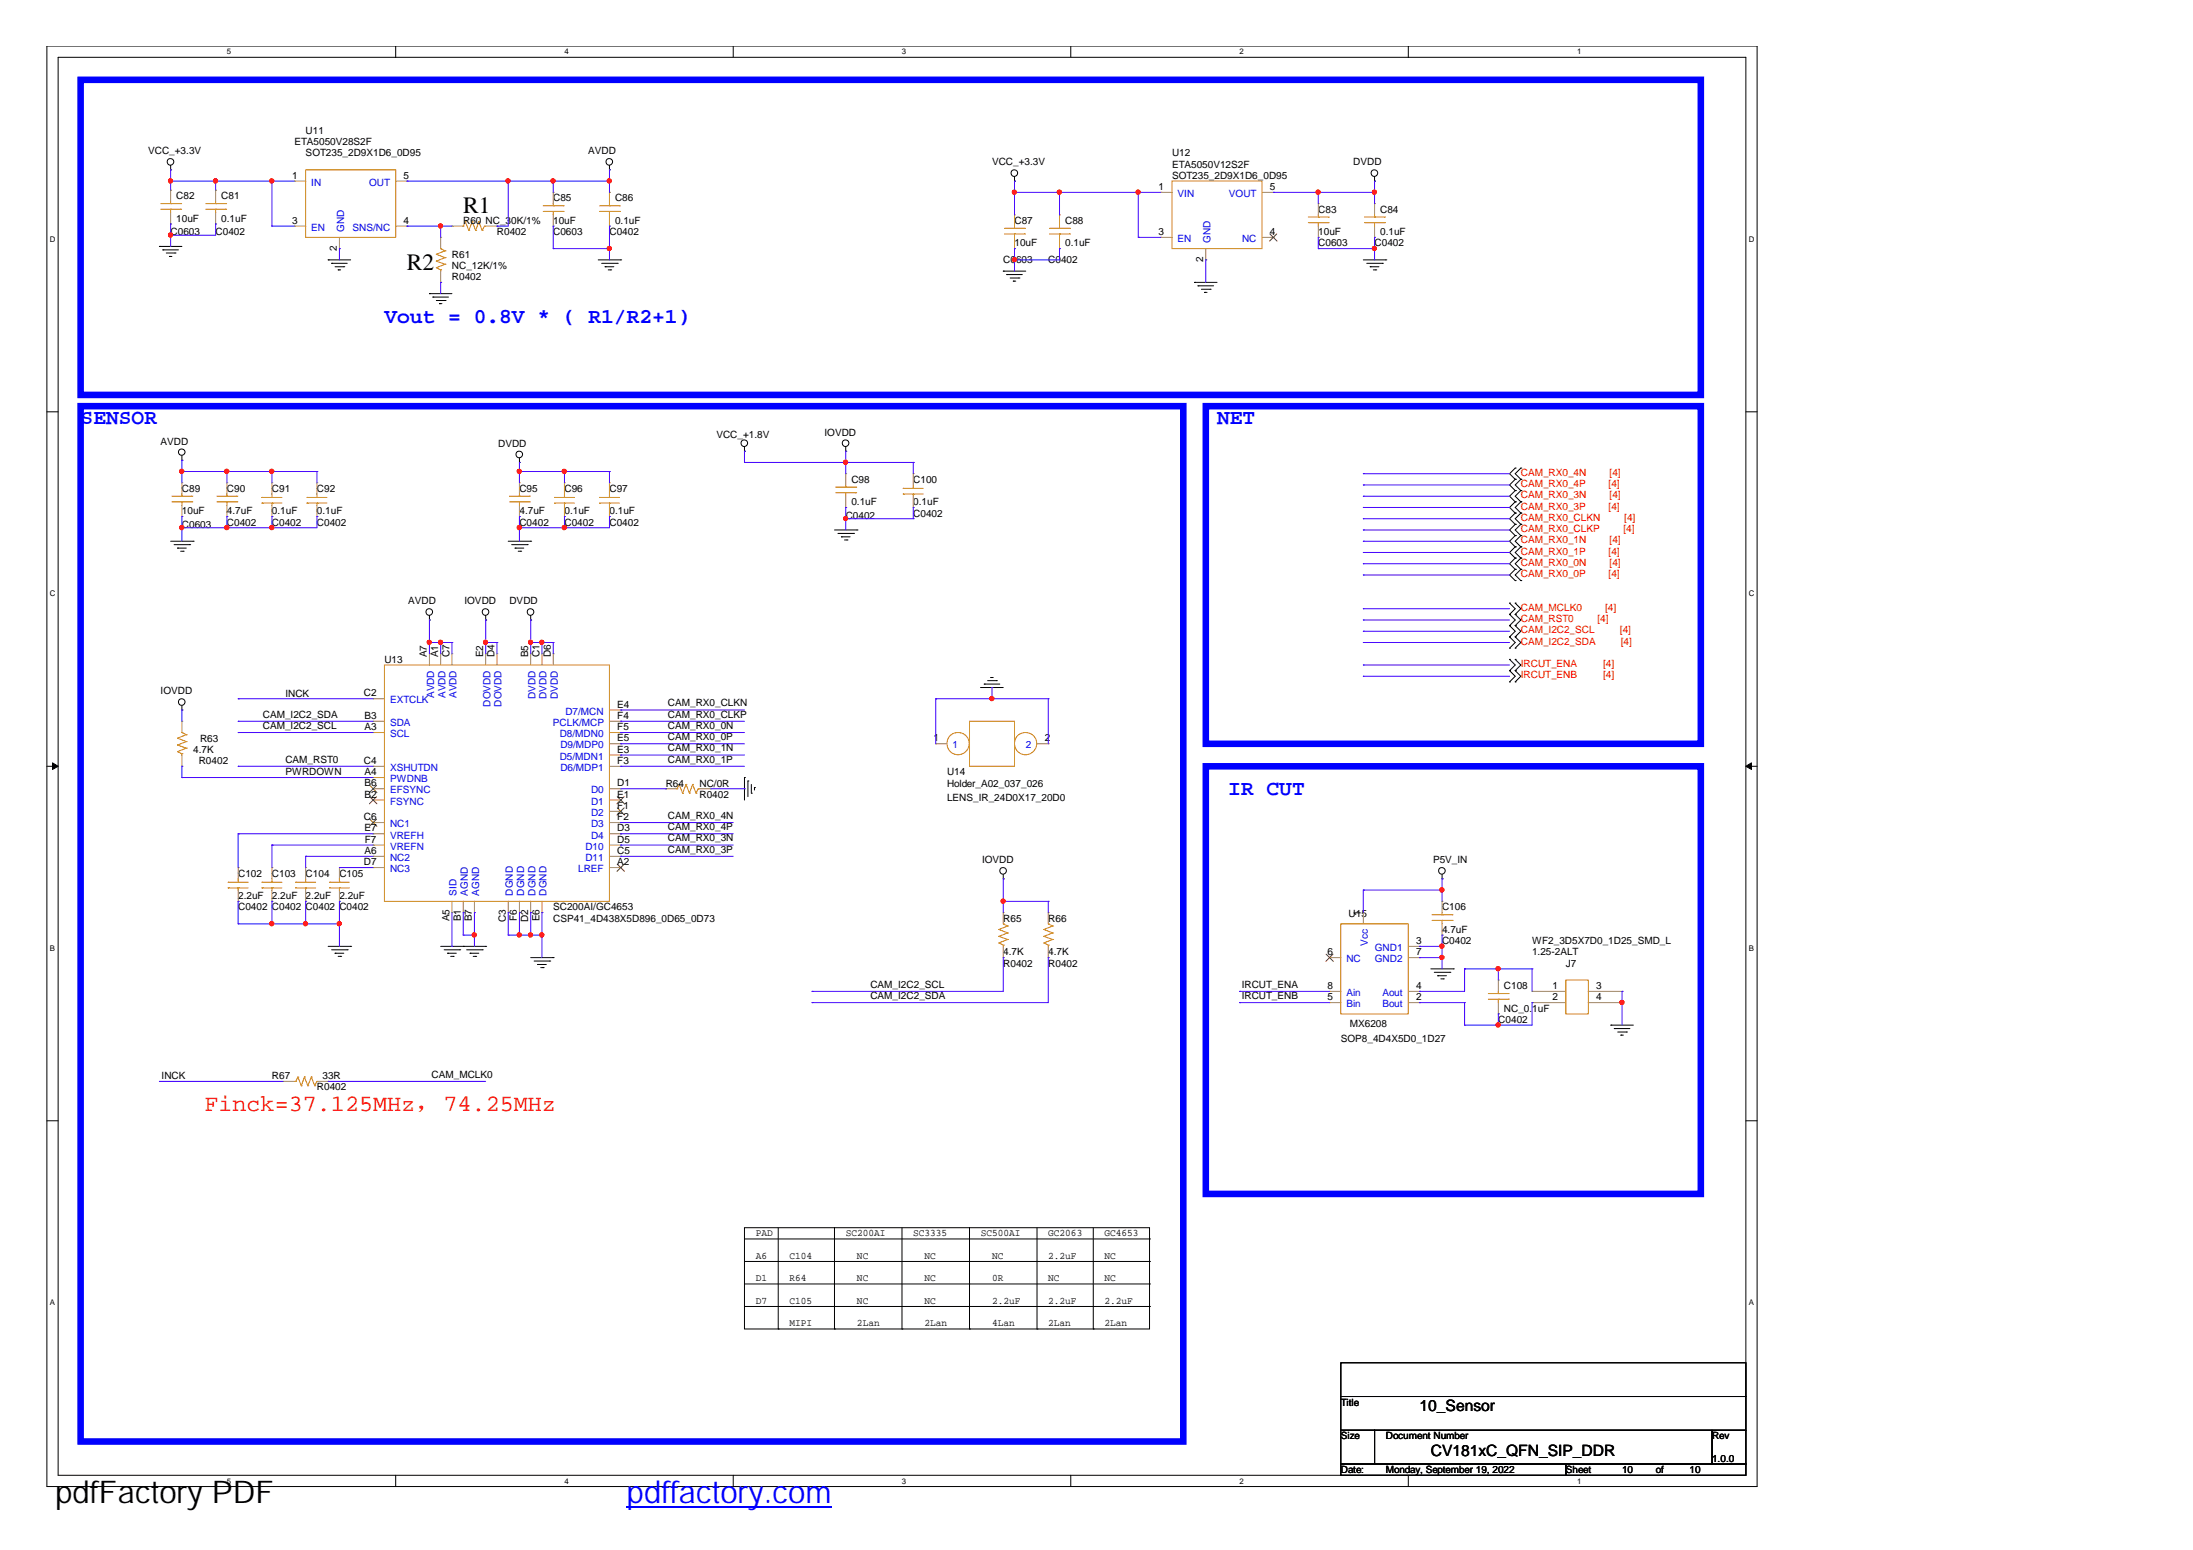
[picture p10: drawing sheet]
<svg xmlns="http://www.w3.org/2000/svg" width="297mm" height="210mm" viewBox="0 0 297 210" stroke-linecap="round" stroke-linejoin="round" font-family="sans-serif">
<path d="M6.3 6.2h231.7v195.1h-231.7zM7.9 7.8h228.6v192h-228.6z" fill="none" stroke="#000" stroke-width=".14"/>
<g fill="#fff">
<path d="M30.7 6.4h.6v1.2h-.6z"/>
<path d="M30.7 200h.6v1.1h-.6z"/>
</g>
<path d="M53.6 6.2v1.6M53.6 199.8v1.5" fill="none" stroke="#000" stroke-width=".14"/>
<g fill="#fff">
<path d="M76.5 6.4h.5v1.2h-.5z"/>
<path d="M76.5 200h.5v1.1h-.5z"/>
</g>
<path d="M99.3 6.2v1.6M99.3 199.8v1.5" fill="none" stroke="#000" stroke-width=".14"/>
<g fill="#fff">
<path d="M122.2 6.4h.6v1.2h-.6z"/>
<path d="M122.2 200h.6v1.1h-.6z"/>
</g>
<path d="M145 6.2v1.6M145 199.8v1.5" fill="none" stroke="#000" stroke-width=".14"/>
<g fill="#fff">
<path d="M167.9 6.4h.6v1.2h-.6z"/>
<path d="M167.9 200h.6v1.1h-.6z"/>
</g>
<path d="M190.8 6.2v1.6M190.8 199.8v1.5" fill="none" stroke="#000" stroke-width=".14"/>
<g fill="#fff">
<path d="M213.6 6.4h.6v1.2h-.6z"/>
<path d="M213.6 200h.6v1.1h-.6z"/>
<path d="M6.7 31.8h.8v1.1h-.8z"/>
<path d="M236.9 31.8h.7v1.1h-.7z"/>
<path d="M6.7 79.8h.8v1.2h-.8z"/>
<path d="M236.9 79.8h.7v1.2h-.7z"/>
</g>
<path d="M6.3 55.8h1.6M236.5 55.8h1.5" fill="none" stroke="#000" stroke-width=".14"/>
<g fill="#fff">
<path d="M6.7 127.8h.8v1.2h-.8z"/>
<path d="M236.9 127.8h.7v1.2h-.7z"/>
</g>
<path d="M6.3 103.8h1.6M236.5 103.8h1.5" fill="none" stroke="#000" stroke-width=".14"/>
<path d="M7.1 103.3l.8 .5-.8 .4zM236.5 103.8l.7-.5v.9z" fill="#000" stroke="#000" stroke-width=".14"/>
<g fill="#fff">
<path d="M6.7 175.8h.8v1.2h-.8z"/>
<path d="M236.9 175.8h.7v1.2h-.7z"/>
</g>
<g fill="none" stroke="#000" stroke-width=".14">
<path d="M21.6 33.4h.1M21.6 33.4h3M22.1 33.8h.1M22.1 33.8h2.1M22.5 34.3h1.2M22.9 34.7h.1M22.9 34.7h.4M23.1 23h.1M23.1 22.4v.6M23.7 34.3h.1M44.4 35.2h.1M44.4 35.2h3.1"/>
<path d="M44.9 35.7h.1M44.9 35.7h2.1M45.4 36.1h1.2M45.8 36.5h.1M45.8 36.5h.3M46.6 36.1h.1M58.2 39.8h.1M58.2 39.8h3M81 35.2h3.1M81.5 35.7h2.1M82 36.1h.1M82 36.1h1.1"/>
<path d="M82.4 36.5h.3M82.5 23h.1M82.5 22.4v.6M82.7 36.5h.1M83.6 35.7h.1M84.1 35.2h.1M135.9 36.7h.1M135.9 36.7h3M136.4 37.2h.1M136.4 37.2h2.1M136.8 37.6h1.2M137.2 38.1h.1"/>
<path d="M137.2 38.1h.4M137.4 24.5h.1M137.4 23.9v.6M138 37.6h.1M161.8 38.2h.1M161.8 38.2h3M162.3 38.7h.1M162.3 38.7h2.1M162.7 39.2h1.2M163.2 39.6h.1M163.2 39.6h.3M163.9 39.2h.1"/>
<path d="M184.7 35.2h3M185.1 35.7h2.1M185.6 36.1h.1M185.6 36.1h1.2M186 36.5h.4M186.2 24.5h.1M186.2 23.9v.6M186.4 36.5h.1M187.2 35.7h.1M187.7 35.2h.1M58.6 40.2h.1M58.6 40.2h2.1"/>
<path d="M59.1 40.7h1.2M59.5 41.1h.1M59.5 41.1h.4M60.3 40.7h.1M23.1 73.3h3.1M23.6 73.8h2.1M24 74.2h.1M24 74.2h1.2M24.5 74.6h.3M24.6 62.3h.1M24.6 61.7v.6M24.8 74.6h.1"/>
<path d="M25.7 73.8h.1M26.2 73.3h.1M68.8 73.3h3.1M69.3 73.8h2.1M69.8 74.2h.1M69.8 74.2h1.2M70.2 74.6h.3M70.4 62.6h.1M70.4 62v.6M70.5 74.6h.1M71.4 73.8h.1M71.9 73.3h.1"/>
<path d="M100.8 61.1h.1M100.8 60.5v.6M113 71.8h3.1M113.5 72.2h2.1M114 72.7h.1M114 72.7h1.1M114.4 73.1h.3M114.6 61.1h.1M114.6 60.5v.6M114.7 73.1h.1M115.6 72.2h.1M116.1 71.8h.1"/>
<path d="M205.2 64.9h.1M205.2 63.4h.1M205.2 66.4h.1M205.2 68h.1M205.2 69.5h.1M205.2 71h.1M205.2 72.5h.1M205.2 74.1h.1M205.2 75.6h.1M205.2 77.1h.1M205.2 78.6h.1M205.2 63.4l-.7 .7 .7 .8"/>
<path d="M205.2 64.9l-.7 .8 .7 .7M205.2 66.4l-.7 .8 .7 .8M205.2 68l-.7 .7 .7 .8M205.2 69.5l-.7 .7 .7 .8M205.2 71l-.7 .8 .7 .7M205.2 72.5l-.7 .8 .7 .8M205.2 74.1l-.7 .7 .7 .8M205.2 75.6l-.7 .7 .7 .8M205.2 77.1l-.7 .8 .7 .7M206 63.4h.1M206 64.9h.1M206 66.4h.1"/>
<path d="M206 68h.1M206 69.5h.1M206 71h.1M206 72.5h.1M206 74.1h.1M206 75.6h.1M206 77.1h.1M206 78.6h.1M206 63.4l-.8 .7 .8 .8M206 64.9l-.8 .8 .8 .7M206 66.4l-.8 .8 .8 .8M206 68l-.8 .7 .8 .8"/>
<path d="M206 69.5l-.8 .7 .8 .8M206 71l-.8 .8 .8 .7M206 72.5l-.8 .8 .8 .8M206 74.1l-.8 .7 .8 .8M206 75.6l-.8 .7 .8 .8M206 77.1l-.8 .8 .8 .7M24.6 96.2h.1M24.6 95.6v.6M58.2 84h.1M58.2 83.4v.6M65.8 84h.1M65.8 83.4v.6"/>
<path d="M71.9 84h.1M71.9 83.4v.6M132.8 93.1h.1M132.8 93.1h3.1M133.3 92.6h.1M133.3 92.6h2.1M133.8 92.2h1.2M134.2 91.8h.1M134.2 91.8h.3M135 92.2h.1M204.5 83.2h.1M204.5 81.7h.1"/>
<path d="M204.5 84.7h.1M204.5 86.2h.1M204.5 87.8h.1M204.5 90.8h.1M204.5 89.3h.1M204.5 92.3h.1M204.5 81.7l.7 .7-.7 .8M204.5 83.2l.7 .8-.7 .7M204.5 84.7l.7 .8-.7 .7M204.5 86.2l.7 .8-.7 .8M204.5 89.3l.7 .8-.7 .7M204.5 90.8l.7 .8-.7 .7"/>
<path d="M205.2 83.2h.1M205.2 81.7h.1M205.2 84.7h.1M205.2 86.2h.1M205.2 87.8h.1M205.2 90.8h.1M205.2 89.3h.1M205.2 92.3h.1M205.2 81.7l.8 .7-.8 .8M205.2 83.2l.8 .8-.8 .7M205.2 84.7l.8 .8-.8 .7M205.2 86.2l.8 .8-.8 .8"/>
<path d="M205.2 89.3l.8 .8-.8 .7M205.2 90.8l.8 .8-.8 .7M100.8 105.3h.1M100.8 105.3v3M101.3 105.8h.1M101.3 105.8v2.1M101.8 107.4h.1M101.8 106.2v1.2M102.2 106.7h.1M102.2 106.7v.3M135.9 119h.1M135.9 118.4v.6"/>
<path d="M195.3 119h.1M195.3 118.4v.6M44.4 128.2h3.1M44.9 128.6h2.1M45.4 129.1h.1M45.4 129.1h1.2M45.8 129.5h.3M46.1 129.5h.1M47 128.6h.1M47.5 128.2h.1M59.7 128.2h6.1M60.2 128.6h2.1"/>
<path d="M60.6 129.1h.1M60.6 129.1h1.2M61 129.5h.4M61.4 129.5h.1M62.3 128.6h.1M62.7 128.2h.1M63.2 128.6h2.1M63.7 129.1h.1M63.7 129.1h1.2M64.1 129.5h.3M64.4 129.5h.1M65.3 128.6h.1"/>
<path d="M65.8 128.2h.1M71.9 129.7h3M72.3 130.1h2.2M72.8 130.6h.1M72.8 130.6h1.2M73.2 131h.4M73.6 131h.1M74.5 130.1h.1M74.9 129.7h.1M193.8 131.2h3M194.3 131.7h2.1M194.7 132.1h.1"/>
<path d="M194.7 132.1h1.2M195.2 132.6h.3M195.5 132.6h.1M196.4 131.7h.1M196.8 131.2h.1M218.2 138.8h.1M218.2 138.8h3M218.7 139.3h.1M218.7 139.3h2.1M219.1 139.8h1.2M220.3 139.8h.1M6.3 151.8h1.6"/>
<path d="M219.5 140.2h.1M219.5 140.2h.4M236.5 151.8h1.5M100.8 166.3h54.9v13.7h-54.9zM100.8 170.8h54.9M100.8 173.9h54.9M100.8 176.9h54.9M100.8 167.8h54.9M105.4 180h.1M105.4 166.3v13.7M113 180h.1M113 166.3v13.7"/>
<path d="M122.2 180h.1M122.2 166.3v13.7M131.3 180h.1M131.3 166.3v13.7M140.5 180h.1M140.5 166.3v13.7M148.1 180h.1M148.1 166.3v13.7M155.7 170.8h.1M155.7 173.9h.1M155.7 176.9h.1M155.7 167.8h.1"/>
<path d="M181.6 184.5h54.9v4.6h-54.9zM181.6 189.1h54.9v4.6h-54.9zM181.6 193.7h4.6v4.6h-4.6zM181.6 198.3h30.5v1.5h-30.5zM186.2 193.7h45.7v4.6h-45.7zM212.1 198.3h24.4v1.5h-24.4zM231.9 193.7h4.6v4.6h-4.6z"/>
<circle cx="23.1" cy="21.9" r=".45"/>
<circle cx="82.5" cy="21.9" r=".45"/>
<circle cx="137.4" cy="23.4" r=".45"/>
<circle cx="186.2" cy="23.4" r=".45"/>
<circle cx="24.6" cy="61.2" r=".44"/>
<circle cx="70.3" cy="61.5" r=".45"/>
<circle cx="100.8" cy="60" r=".45"/>
<circle cx="114.5" cy="60" r=".45"/>
<circle cx="24.6" cy="95.1" r=".45"/>
<circle cx="58.1" cy="82.9" r=".45"/>
<circle cx="65.8" cy="82.9" r=".45"/>
<circle cx="71.9" cy="82.9" r=".45"/>
<circle cx="135.9" cy="117.9" r=".45"/>
<circle cx="195.3" cy="117.9" r=".45"/>
</g>
<path d="M10.9 10.8h219.5v42.7h-219.5zM10.9 55h149.4v140.2h-149.4zM163.3 55h67.1v45.7h-67.1zM163.3 103.8h67.1v57.9h-67.1z" fill="none" stroke="#00f" stroke-width=".89"/>
<g fill="none" stroke="#cc8006" stroke-width=".14">
<path d="M21.8 28.3h2.7M21.8 27.6h2.7M23.1 27.6h.1M23.1 28.3h.1M23.1 27.3v.3M23.1 28.3v.5M24.5 28.3h.1M24.5 27.6h.1M27.9 28.3h2.7M27.9 27.6h2.7M29.2 27.6h.1M29.2 28.3h.1"/>
<path d="M29.2 27.3v.3M29.2 28.3v.5M30.6 28.3h.1M30.6 27.6h.1M41.4 23h12.2v9.1h-12.2zM59.1 36.3h.1M59.1 35.4h.1M59.1 34.4h.1M59.1 36.3l.6 .2M59.1 35.4l1.2 .4M59.1 34.4l1.2 .5M59.7 33.7h.1"/>
<path d="M59.7 36.5h.1M59.7 33.7l.6 .3M59.7 36.5v.2M60.3 35.8h.1M60.3 34.9h.1M60.3 34h.1M60.3 35.8l-1.2 .5M60.3 34.9l-1.2 .5M60.3 34l-1.2 .4M62.7 30.6h.1M63 30h.1M63 30l.5 1.2"/>
<path d="M63 30l-.3 .6M63.5 31.2h.1M64 30h.1M64 30l.4 1.2M64 30l-.5 1.2M64.4 31.2h.1M64.9 30h.1M64.9 30l.4 1.2M64.9 30l-.5 1.2M65.3 31.2h.1M65.6 30.6h.1M65.6 30.6l-.3 .6"/>
<path d="M65.6 30.6h.2M73.6 28.6h2.7M73.6 27.9h2.7M74.9 27.9h.1M74.9 28.6h.1M74.9 27.6v.3M74.9 28.6v.5M76.3 28.6h.1M76.3 27.9h.1M81.2 28.6h2.7M81.2 27.9h2.7M82.5 27.9h.1"/>
<path d="M82.5 28.6h.1M82.5 27.6v.3M82.5 28.6v.5M83.9 28.6h.1M83.9 27.9h.1M136.1 31.7h2.7M136.1 30.9h2.7M137.4 30.9h.1M137.4 31.7h.1M137.4 30.6v.3M137.4 31.7v.4M138.8 31.7h.1"/>
<path d="M138.8 30.9h.1M142.2 31.7h2.7M142.2 30.9h2.7M143.5 30.9h.1M143.5 31.7h.1M143.5 30.6v.3M143.5 31.7v.4M144.9 31.7h.1M144.9 30.9h.1M158.7 24.5h12.2v9.2h-12.2zM177.2 30.2h2.7M177.2 29.4h2.7"/>
<path d="M178.6 29.4h.1M178.6 30.2h.1M178.6 29.1v.3M178.6 30.2v.4M179.9 30.2h.1M179.9 29.4h.1M184.8 30.2h2.7M184.8 29.4h2.7M186.2 29.4h.1M186.2 30.2h.1M186.2 29.1v.3M186.2 30.2v.4"/>
<path d="M187.5 30.2h.1M187.5 29.4h.1M23.3 68h2.7M23.3 67.2h2.7M24.6 67.2h.1M24.6 68h.1M24.6 66.9v.3M24.6 68v.4M26 68h.1M26 67.2h.1M29.4 68h2.7M29.4 67.2h2.7"/>
<path d="M30.7 67.2h.1M30.7 68h.1M30.7 66.9v.3M30.7 68v.4M32.1 68h.1M32.1 67.2h.1M35.5 67.4h.1M35.5 68.1h.1M35.5 67.4h2.7M35.5 68.1h2.7M36.8 68.1h.1M36.8 67.4h.1"/>
<path d="M36.8 66.9v.5M36.8 68.1v.3M41.6 67.4h.1M41.6 68.1h.1M41.6 67.4h2.7M41.6 68.1h2.7M42.9 68.1h.1M42.9 67.4h.1M42.9 66.9v.5M42.9 68.1v.3M69 68h2.7M69 67.2h2.7"/>
<path d="M70.4 67.2h.1M70.4 68h.1M70.4 66.9v.3M70.4 68v.4M71.7 68h.1M71.7 67.2h.1M75.1 67.4h.1M75.1 68.1h.1M75.1 67.4h2.7M75.1 68.1h2.7M76.5 68.1h.1M76.5 67.4h.1"/>
<path d="M76.5 66.9v.5M76.5 68.1v.3M81.2 67.4h.1M81.2 68.1h.1M81.2 67.4h2.7M81.2 68.1h2.7M82.5 68.1h.1M82.5 67.4h.1M82.5 66.9v.5M82.5 68.1v.3M113.2 66.7h2.7M113.2 66h2.7"/>
<path d="M114.6 66h.1M114.6 66.7h.1M114.6 65.7v.3M114.6 66.7v.5M115.9 66.7h.1M115.9 66h.1M122.3 66.1h.1M122.3 66.9h.1M122.3 66.1h2.8M122.3 66.9h2.8M123.7 66.9h.1M123.7 66.1h.1"/>
<path d="M123.7 65.7v.4M123.7 66.9v.3M24 100h.1M24 100l1.2 .4M24.6 99.2h.1M24.6 99.2l.6 .3M25.2 99.5h.1M25.2 99.5l-1.2 .5M52.1 90.1h30.4v32h-30.4zM131.3 97.7h6.1v6.1h-6.1zM24 101.8h.1M24 100.9h.1"/>
<path d="M24 101.8l.6 .3M24 100.9l1.2 .4M24.6 102.1h.1M24.6 102.1v.1M25.2 101.3h.1M25.2 100.4h.1M25.2 101.3l-1.2 .5M25.2 100.4l-1.2 .5M30.9 119.5h.1M30.9 119.5h2.7M32.3 119.5h.1M32.3 119v.5"/>
<path d="M35.5 119.5h.1M35.5 119.5h2.7M36.8 119.5h.1M36.8 119v.5M40 119.5h.1M40 119.5h2.8M41.4 119.5h.1M41.4 119v.5M44.6 119.5h.1M44.6 119.5h2.7M46 119.5h.1M46 119v.5"/>
<path d="M91.7 106.8h.1M92 106.2h.1M92 106.2l.5 1.2M92 106.2l-.3 .6M92.5 107.4h.1M92.9 106.2h.1M92.9 106.2l.5 1.2M92.9 106.2l-.4 1.2M93.4 107.4h.1M93.8 106.2h.1M93.8 106.2l.5 1.2M93.8 106.2l-.4 1.2"/>
<path d="M94.3 107.4h.1M94.6 106.8h.1M94.6 106.8l-.3 .6M30.9 120.2h.1M30.9 120.2h2.7M32.3 120.2h.1M32.3 120.2v.3M35.5 120.2h.1M35.5 120.2h2.7M36.8 120.2h.1M36.8 120.2v.3M40 120.2h.1"/>
<path d="M40 120.2h2.8M41.4 120.2h.1M41.4 120.2v.3M44.6 120.2h.1M44.6 120.2h2.7M46 120.2h.1M46 120.2v.3M135.3 127.7h.1M135.3 126.8h.1M135.3 125.9h.1M135.3 127.7l.6 .3M135.3 126.8l1.2 .4"/>
<path d="M135.3 125.9l1.2 .4M135.9 125.1h.1M135.9 128h.1M135.9 125.1l.6 .3M135.9 128v.2M136.5 127.2h.1M136.5 126.3h.1M136.5 125.4h.1M136.5 127.2l-1.2 .5M136.5 126.3l-1.2 .5M136.5 125.4l-1.2 .5M141.4 127.7h.1"/>
<path d="M141.4 126.8h.1M141.4 125.9h.1M141.4 127.7l.6 .3M141.4 126.8l1.2 .4M141.4 125.9l1.2 .4M142 125.1h.1M142 128h.1M142 125.1l.6 .3M142 128v.2M142.6 127.2h.1M142.6 126.3h.1M142.6 125.4h.1"/>
<path d="M142.6 127.2l-1.2 .5M142.6 126.3l-1.2 .5M142.6 125.4l-1.2 .5M181.6 125.1h9.2v12.2h-9.2zM194 124.6h2.7M194 123.9h2.7M195.3 123.9h.1M195.3 124.6h.1M195.3 123.6v.3M195.3 124.6v.5M196.7 124.6h.1M196.7 123.9h.1"/>
<path d="M201.6 135.3h2.7M201.6 134.5h2.7M202.9 134.5h.1M202.9 135.3h.1M202.9 134.3v.2M202.9 135.3v.5M204.3 135.3h.1M204.3 134.5h.1M212.1 132.7h3v4.6h-3zM39.9 146.4h.1M40 146.4h.1M40.3 145.9h.1"/>
<path d="M40.3 145.9l-.3 .5M40.3 145.9l.5 1.1M40.8 147h.1M41.2 145.9h.1M41.2 145.9l-.4 1.1M41.2 145.9l.5 1.1M41.7 147h.1M42.2 145.9h.1M42.2 145.9l-.5 1.1M42.2 145.9l.4 1.1M42.6 147h.1M42.9 146.4h.1"/>
<path d="M42.9 146.4l-.3 .6"/>
<circle cx="129.8" cy="100.7" r="1.51"/>
<circle cx="138.9" cy="100.7" r="1.51"/>
</g>
<g fill="none" stroke="#a84" stroke-width=".14">
<path d="M23.1 25.8h.1M23.1 30.3h.1M23.1 25.8v1.5M23.1 28.8v1.5M29.2 25.8h.1M29.2 30.3h.1M29.2 25.8v1.5M29.2 28.8v1.5M39.9 24.5h.1M39.9 30.6h.1M39.9 30.6h1.5M39.9 24.5h1.5"/>
<path d="M46 33.7h.1M46 32.1v1.6M53.6 30.6h1.5M53.6 24.5h1.5M55.1 30.6h.1M55.1 24.5h.1M59.7 32.1h.1M59.7 38.2h.1M59.7 32.1v1.6M59.7 36.7v1.5M61.2 30.6h.1M61.2 30.6h1.5"/>
<path d="M65.8 30.6h1.5M67.3 30.6h.1M74.9 26h.1M74.9 30.6h.1M74.9 26v1.6M74.9 29.1v1.5M82.5 26h.1M82.5 30.6h.1M82.5 26v1.6M82.5 29.1v1.5M137.4 29.1h.1M137.4 33.7h.1"/>
<path d="M137.4 29.1v1.5M137.4 32.1v1.6M143.5 29.1h.1M143.5 33.7h.1M143.5 29.1v1.5M143.5 32.1v1.6M157.2 26h.1M157.2 32.1h.1M157.2 26h1.5M157.2 32.1h1.5M163.3 35.2h.1M163.3 33.7v1.5"/>
<path d="M170.9 26h1.6M170.9 32.1h1.6M172.5 32.1h.1M172.5 26h.1M178.6 27.6h.1M178.6 32.1h.1M178.6 27.6v1.5M178.6 30.6v1.5M186.2 27.6h.1M186.2 32.1h.1M186.2 27.6v1.5M186.2 30.6v1.5"/>
<path d="M24.6 65.4h.1M24.6 69.9h.1M24.6 65.4v1.5M24.6 68.4v1.5M30.7 65.4h.1M30.7 69.9h.1M30.7 65.4v1.5M30.7 68.4v1.5M36.8 69.9h.1M36.8 65.4h.1M36.8 65.4v1.5M36.8 68.4v1.5"/>
<path d="M42.9 69.9h.1M42.9 65.4h.1M42.9 65.4v1.5M42.9 68.4v1.5M70.4 65.4h.1M70.4 69.9h.1M70.4 65.4v1.5M70.4 68.4v1.5M76.5 69.9h.1M76.5 65.4h.1M76.5 65.4v1.5M76.5 68.4v1.5"/>
<path d="M82.5 69.9h.1M82.5 65.4h.1M82.5 65.4v1.5M82.5 68.4v1.5M114.6 64.1h.1M114.6 68.7h.1M114.6 64.1v1.6M114.6 67.2v1.5M123.7 68.7h.1M123.7 64.1h.1M123.7 64.1v1.6M123.7 67.2v1.5"/>
<path d="M24.6 97.7h.1M24.6 97.7v1.5M50.5 94.6h.1M50.5 99.2h.1M50.5 97.7h.1M50.5 94.6h1.6M50.5 99.2h1.6M50.5 97.7h1.6M58.2 88.5h.1M58.2 88.5v1.6M59.7 88.5h.1M59.7 88.5v1.6"/>
<path d="M61.2 88.5h.1M61.2 88.5v1.6M65.8 88.5h.1M65.8 88.5v1.6M67.3 88.5h.1M67.3 88.5v1.6M71.9 88.5h.1M71.9 88.5v1.6M73.4 88.5h.1M73.4 88.5v1.6M74.9 88.5h.1M74.9 88.5v1.6"/>
<path d="M82.5 99.2h1.6M82.5 97.7h1.6M82.5 96.2h1.6M84.1 97.7h.1M84.1 96.2h.1M84.1 99.2h.1M24.6 103.8h.1M24.6 102.2v1.6M32.3 117.5h.1M32.3 117.5v1.5M36.8 117.5h.1M36.8 117.5v1.5"/>
<path d="M41.4 117.5h.1M41.4 117.5v1.5M46 117.5h.1M46 117.5v1.5M50.5 103.8h.1M50.5 105.3h.1M50.5 106.8h.1M50.5 108.3h.1M50.5 111.4h.1M50.5 112.9h.1M50.5 114.4h.1M50.5 116h.1"/>
<path d="M50.5 117.5h.1M50.5 103.8h1.6M50.5 108.3h1.6M50.5 106.8h1.6M50.5 105.3h1.6M50.5 111.4h1.6M50.5 112.9h1.6M50.5 114.4h1.6M50.5 116h1.6M50.5 117.5h1.6M82.5 103.8h1.6M82.5 109.9h1.6"/>
<path d="M82.5 108.3h1.6M82.5 106.8h1.6M82.5 100.7h1.6M82.5 102.2h1.6M82.5 111.4h1.6M82.5 112.9h1.6M82.5 114.4h1.6M82.5 116h1.6M82.5 117.5h1.6M84.1 109.9h.1M84.1 108.3h.1M84.1 106.8h.1"/>
<path d="M84.1 100.7h.1M84.1 103.8h.1M84.1 102.2h.1M84.1 111.4h.1M84.1 112.9h.1M84.1 114.4h.1M84.1 116h.1M84.1 117.5h.1M90.2 106.8h.1M90.2 106.8h1.5M94.7 106.8h1.6M96.3 106.8h.1"/>
<path d="M126.7 100.7h.1M126.7 100.7h1.6M140.5 100.7h1.5M142 100.7h.1M32.3 122.1h.1M32.3 120.5v1.6M36.8 122.1h.1M36.8 120.5v1.6M41.4 122.1h.1M41.4 120.5v1.6M46 122.1h.1M46 120.5v1.6"/>
<path d="M61.2 123.6h.1M61.2 122.1v1.5M62.7 123.6h.1M62.7 122.1v1.5M64.3 123.6h.1M64.3 122.1v1.5M68.8 123.6h.1M68.8 122.1v1.5M70.4 123.6h.1M70.4 122.1v1.5M71.9 123.6h.1M71.9 122.1v1.5"/>
<path d="M73.4 123.6h.1M73.4 122.1v1.5M135.9 123.6h.1M135.9 129.7h.1M135.9 123.6v1.5M135.9 128.2v1.5M142 123.6h.1M142 129.7h.1M142 123.6v1.5M142 128.2v1.5M180.1 135.8h.1M180.1 129.7h.1"/>
<path d="M180.1 134.3h.1M180.1 135.8h1.5M180.1 134.3h1.5M180.1 129.7h1.5M184.7 123.6h.1M184.7 123.6v1.5M190.8 135.8h1.5M190.8 128.2h1.5M190.8 134.3h1.5M190.8 129.7h1.5M192.3 135.8h.1M192.3 128.2h.1"/>
<path d="M192.3 134.3h.1M192.3 129.7h.1M195.3 122.1h.1M195.3 126.6h.1M195.3 122.1v1.5M195.3 125.1v1.5M202.9 132.7h.1M202.9 137.3h.1M202.9 132.7v1.6M202.9 135.8v1.5M207.5 134.3h.1M207.5 135.8h.1"/>
<path d="M207.5 135.8h4.6M207.5 134.3h4.6M215.1 135.8h4.6M215.1 134.3h4.6M219.7 134.3h.1M219.7 135.8h.1M38.4 146.4h.1M38.4 146.4h1.5M42.9 146.4h1.5M44.4 146.4h.1"/>
</g>
<g fill="none" stroke="#804000" stroke-width=".14">
<path d="M172 31.7l1 1M172.9 31.7l-.9 1M50.1 106.4l1 .9M50.1 107.9l1 1M50.1 110.9l1 1M51 106.4l-1 .9M51 107.9l-1 1M51 110.9l-1 1M83.6 109.4l1 1M83.6 107.9l1 1M83.6 117l1 1M84.5 109.4l-.9 1"/>
<path d="M84.5 107.9l-.9 1M84.5 117l-.9 1M179.6 129.2l1 1M180.6 129.2l-1 1"/>
</g>
<g fill="none" stroke="#4200ff" stroke-width=".14">
<path d="M23.1 23h.1M23.1 30.3h.1M23.1 31.8h.1M23.1 24.5h.1M23.1 23v2.8M23.1 30.3v3.1M23.1 24.5h16.8M29.2 24.2h.1M29.2 30.3h.1M29.2 24.5h.1M29.2 24.2v1.6M29.2 30.3v1.5h-6.1"/>
<path d="M36.8 24.5h.1M36.8 30.6h.1M36.8 30.6h3.1M36.8 24.5v6.1M46 33.7h.1M46 33.7v1.5M55.1 24.5h.1M55.1 30.6h.1M55.1 24.5h27.4M55.1 30.6h6.1M59.7 30.6h.1M59.7 38.2h.1"/>
<path d="M59.7 30.6v1.5M59.7 38.2v1.6M67.3 30.6h.1M68.8 24.5h.1M68.8 24.5v6.1h-1.5M74.9 24.5h.1M74.9 30.6h.1M74.9 33.7h.1M74.9 24.5v1.5M74.9 30.6v3.1M74.9 33.7h7.6M82.5 23h.1"/>
<path d="M82.5 24.5h.1M82.5 30.6h.1M82.5 33.7h.1M82.5 23v3M82.5 30.6v4.6M137.4 26h.1M137.4 33.7h.1M137.4 35.2h.1M137.4 24.5h.1M137.4 26h19.8M137.4 24.5v4.6M137.4 33.7v3"/>
<path d="M143.5 33.7h.1M143.5 26h.1M143.5 26v3.1M143.5 33.7v1.5h-6.1M154.2 26h.1M154.2 32.1h.1M154.2 26v6.1M154.2 32.1h3M163.3 35.2h.1M163.3 35.2v3M172.5 26h.1M172.5 26h13.7"/>
<path d="M178.6 26h.1M178.6 32.1h.1M178.6 33.7h.1M178.6 33.7h7.6M178.6 26v1.6M178.6 32.1v1.6M186.2 24.5h.1M186.2 32.1h.1M186.2 33.7h.1M186.2 26h.1M186.2 24.5v3.1M186.2 32.1v3.1"/>
<path d="M24.6 62.3h.1M24.6 63.9h.1M24.6 69.9h.1M24.6 71.5h.1M24.6 62.3v3.1M24.6 69.9v3.4M24.6 63.9h18.3M30.7 63.9h.1M30.7 69.9h.1M30.7 71.5h.1M30.7 63.9v1.5M30.7 69.9v1.6"/>
<path d="M36.8 63.9h.1M36.8 69.9h.1M36.8 71.5h.1M36.8 63.9v1.5M36.8 69.9v1.6M42.9 63.9h.1M42.9 69.9h.1M42.9 63.9v1.5M42.9 69.9v1.6h-18.3M70.4 62.6h.1M70.4 63.9h.1M70.4 69.9h.1"/>
<path d="M70.4 71.5h.1M70.4 62.6v2.8M70.4 69.9v3.4M70.4 63.9h12.1M76.5 63.9h.1M76.5 69.9h.1M76.5 71.5h.1M76.5 63.9v1.5M76.5 69.9v1.6M82.5 63.9h.1M82.5 69.9h.1M82.5 63.9v1.5"/>
<path d="M82.5 69.9v1.6h-12.1M100.8 61.1h.1M100.8 62.6h.1M100.8 62.6h22.9M100.8 61.1v1.5M114.6 62.6h.1M114.6 68.7h.1M114.6 61.1h.1M114.6 70.2h.1M114.6 61.1v3M114.6 68.7v3.1M114.6 70.2h9.1"/>
<path d="M123.7 62.6h.1M123.7 70.2h.1M123.7 68.7h.1M123.7 62.6v1.5M123.7 68.7v1.5M184.7 64.1h.1M184.7 65.7h.1M184.7 67.2h.1M184.7 68.7h.1M184.7 70.2h.1M184.7 71.8h.1M184.7 73.3h.1"/>
<path d="M184.7 74.8h.1M184.7 76.3h.1M184.7 77.9h.1M184.7 70.2h19.8M184.7 64.1h19.8M184.7 65.7h19.8M184.7 67.2h19.8M184.7 68.7h19.8M184.7 71.8h19.8M184.7 73.3h19.8M184.7 74.8h19.8M184.7 76.3h19.8"/>
<path d="M184.7 77.9h19.8M24.6 96.2h.1M24.6 96.2v1.5M32.3 94.6h.1M32.3 97.7h.1M32.3 99.2h.1M32.3 94.6h18.2M32.3 97.7h18.2M32.3 99.2h18.2M58.2 84h.1M58.2 87h.1M58.2 87h3"/>
<path d="M58.2 84v4.5M59.7 87h.1M59.7 87v1.5M61.2 87h.1M61.2 87v1.5M65.8 84h.1M65.8 87h.1M65.8 87h1.5M65.8 84v4.5M67.3 87h.1M67.3 87v1.5M71.9 84h.1"/>
<path d="M71.9 87h.1M71.9 87h3M71.9 84v4.5M73.4 87h.1M73.4 87v1.5M74.9 87h.1M74.9 87v1.5M84.1 96.2h.1M84.1 97.7h.1M84.1 99.2h.1M84.1 96.2h16.7M84.1 97.7h16.7"/>
<path d="M84.1 99.2h16.7M126.7 94.6h.1M126.7 94.6h15.3M126.7 94.6v6.1M134.4 93.1h.1M134.4 94.6h.1M134.4 93.1v1.5M142 94.6h.1M142 94.6v6.1M184.7 85.5h.1M184.7 87h.1M184.7 82.4h.1"/>
<path d="M184.7 84h.1M184.7 90.1h.1M184.7 91.6h.1M184.7 85.5h19.8M184.7 87h19.8M184.7 82.4h19.8M184.7 84h19.8M184.7 90.1h19.8M184.7 91.6h19.8M24.6 105.3h.1M24.6 103.8h.1M24.6 103.8v1.5"/>
<path d="M24.6 105.3h25.9M32.3 103.8h.1M32.3 112.9h.1M32.3 103.8h18.2M32.3 112.9h18.2M32.3 112.9v4.6M36.8 114.4h.1M36.8 114.4v3.1M36.8 114.4h13.7M41.4 116h.1M41.4 116v1.5M41.4 116h9.1"/>
<path d="M46 117.5h.1M46 117.5h4.5M84.1 100.7h.1M84.1 102.2h.1M84.1 103.8h.1M84.1 111.4h.1M84.1 112.9h.1M84.1 114.4h.1M84.1 116h.1M84.1 100.7h16.7M84.1 102.2h16.7M84.1 103.8h16.7"/>
<path d="M84.1 112.9h15.2M84.1 114.4h15.2M84.1 116h15.2M84.1 111.4h15.2M84.1 106.8h6.1M90.2 106.8h.1M96.3 106.8h4.5M100.8 106.8h.1M135.9 119h.1M135.9 119v4.6M195.3 119h.1M195.3 119v3.1"/>
<path d="M32.3 122.1h.1M32.3 125.1h.1M32.3 122.1v3M32.3 125.1h13.7M36.8 122.1h.1M36.8 125.1h.1M36.8 122.1v3M41.4 122.1h.1M41.4 125.1h.1M41.4 122.1v3M46 122.1h.1M46 125.1h.1"/>
<path d="M46 122.1v6.1M61.2 128.2h.1M61.2 123.6v4.6M62.7 123.6h.1M62.7 126.6h.1M62.7 123.6v3M62.7 126.6h1.6M64.3 123.6h.1M64.3 126.6h.1M64.3 123.6v4.6M68.8 123.6h.1M68.8 126.6h.1"/>
<path d="M68.8 123.6v3M68.8 126.6h4.6M70.4 123.6h.1M70.4 126.6h.1M70.4 123.6v3M71.9 123.6h.1M71.9 126.6h.1M71.9 123.6v3M73.4 123.6h.1M73.4 126.6h.1M73.4 123.6v6.1M110 134.3h.1"/>
<path d="M110 135.8h.1M135.9 122.1h.1M135.9 129.7h.1M135.9 129.7v4.6h-25.9M135.9 122.1h6.1M142 122.1h.1M142 129.7h.1M142 129.7v6.1h-32M142 122.1v1.5M167.9 135.8h.1M167.9 134.3h.1M167.9 135.8h12.2"/>
<path d="M167.9 134.3h12.2M184.7 120.5h.1M184.7 120.5h10.6M184.7 120.5v3.1M192.3 128.2h.1M192.3 129.7h.1M192.3 135.8h.1M192.3 134.3h.1M192.3 135.8h6.1M192.3 128.2h3M192.3 129.7h3M195.3 120.5h.1"/>
<path d="M195.3 126.6h.1M195.3 128.2h.1M195.3 129.7h.1M195.3 126.6v4.6M198.4 131.2h.1M198.4 135.8h.1M198.4 138.8h.1M198.4 131.2v3.1h-6.1M198.4 135.8v3M198.4 131.2h9.1M202.9 138.8h.1M202.9 137.3h.1"/>
<path d="M202.9 131.2h.1M202.9 131.2v1.5M202.9 137.3v1.5M207.5 135.8h.1M207.5 131.2h.1M207.5 131.2v3.1M207.5 135.8v3h-9.1M219.7 134.3h.1M219.7 135.8h.1M219.7 134.3v4.5M21.6 146.4h.1M21.6 146.4h16.8"/>
<path d="M44.4 146.4h.1M44.4 146.4h21.4"/>
</g>
<g fill="#f00" stroke="#f00" stroke-width=".14">
<circle cx="68.8" cy="24.5" r=".29"/>
<circle cx="82.5" cy="24.5" r=".29"/>
<circle cx="74.9" cy="24.5" r=".29"/>
<circle cx="82.5" cy="33.6" r=".29"/>
<circle cx="23.1" cy="31.8" r=".29"/>
<circle cx="59.7" cy="30.6" r=".29"/>
<circle cx="137.4" cy="26" r=".29"/>
<circle cx="137.4" cy="35.2" r=".29"/>
<circle cx="186.2" cy="33.6" r=".29"/>
<circle cx="24.6" cy="63.8" r=".29"/>
<circle cx="36.8" cy="63.8" r=".29"/>
<circle cx="30.7" cy="63.8" r=".29"/>
<circle cx="70.3" cy="63.8" r=".29"/>
<circle cx="76.4" cy="63.8" r=".29"/>
<circle cx="70.3" cy="71.4" r=".29"/>
<circle cx="76.4" cy="71.4" r=".29"/>
<circle cx="24.6" cy="71.4" r=".29"/>
<circle cx="36.8" cy="71.4" r=".29"/>
<circle cx="30.7" cy="71.4" r=".29"/>
<circle cx="114.5" cy="62.6" r=".29"/>
<circle cx="114.5" cy="70.2" r=".29"/>
<circle cx="195.3" cy="120.5" r=".29"/>
<circle cx="195.3" cy="129.7" r=".29"/>
<circle cx="195.3" cy="128.1" r=".29"/>
<circle cx="154.1" cy="26" r=".29"/>
<circle cx="143.5" cy="26" r=".29"/>
<circle cx="186.2" cy="26" r=".29"/>
<circle cx="178.5" cy="26" r=".29"/>
<circle cx="23.1" cy="24.5" r=".29"/>
<circle cx="219.7" cy="135.8" r=".29"/>
<circle cx="134.3" cy="94.6" r=".29"/>
<circle cx="58.1" cy="87" r=".29"/>
<circle cx="59.7" cy="87" r=".29"/>
<circle cx="65.8" cy="87" r=".29"/>
<circle cx="73.4" cy="87" r=".29"/>
<circle cx="71.9" cy="87" r=".29"/>
<circle cx="41.4" cy="125.1" r=".29"/>
<circle cx="71.9" cy="126.6" r=".29"/>
<circle cx="36.8" cy="125.1" r=".29"/>
<circle cx="45.9" cy="125.1" r=".29"/>
<circle cx="64.2" cy="126.6" r=".29"/>
<circle cx="70.3" cy="126.6" r=".29"/>
<circle cx="73.4" cy="126.6" r=".29"/>
<circle cx="135.9" cy="122" r=".29"/>
<circle cx="36.8" cy="24.5" r=".29"/>
<circle cx="29.2" cy="24.5" r=".29"/>
<circle cx="202.9" cy="138.8" r=".29"/>
<circle cx="202.9" cy="131.2" r=".29"/>
</g>
<path d="M84.9 204.1h27.8" fill="none" stroke="#00f" stroke-width=".21"/>
<g font-size="4.2">
<text x="6.3" y="203.6">利用pdfFactory 测试版</text>
<text x="28.7" y="203.6">本创建的</text>
<text x="28.7" y="203.6">PDF文档</text>
</g>
<text font-size="4.2" fill="#00f" x="84.9" y="203.6">pdffactory.com</text>
<g font-size="3.2">
<text x="62.7" y="28.9">R1</text>
<text x="55.1" y="36.5">R2</text>
</g>
<text font-size="3.2" fill="#f00" x="27.7" y="150.5">Finck=37.125MHz，74.25MHz</text>
<g font-size="2.9" fill="#00f">
<text x="52.1" y="43.7">Vout = 0.8V * ( R1/R2+1)</text>
<text x="10.9" y="57.4">SENSOR</text>
<text x="164.8" y="57.4">NET</text>
<text x="166.4" y="107.7">IR CUT</text>
</g>
<g font-size="2.1">
<text x="192.3" y="191.1">10_Sensor</text>
<text x="193.8" y="197.2">CV181xC_QFN_SIP_DDR</text>
</g>
<g font-size="1.4">
<text x="20.1" y="20.9">VCC_+3.3V</text>
<text x="39.9" y="19.7">ETA5050V28S2F</text>
<text x="41.4" y="18.1">U11</text>
<text x="41.4" y="21.2">SOT235_2D9X1D6_0D95</text>
<text x="79.7" y="20.9">AVDD</text>
<text x="134.4" y="22.4">VCC_+3.3V</text>
<text x="158.7" y="21.2">U12</text>
<text x="158.7" y="22.7">ETA5050V12S2F</text>
<text x="183.3" y="22.4">DVDD</text>
<text x="23.9" y="27">C82</text>
<text x="30" y="27">C81</text>
<text x="39.6" y="24.2">1</text>
<text x="54.7" y="24.2">5</text>
<text x="74.9" y="27.3">C85</text>
<text x="83.3" y="27.3">C86</text>
<text x="156.9" y="25.7">1</text>
<text x="158.7" y="24.2">SOT235_2D9X1D6_0D95</text>
<text x="172" y="25.7">5</text>
<text x="178.6" y="28.8">C83</text>
<text x="186.9" y="28.8">C84</text>
<text x="23.1" y="31.8">C0603</text>
<text x="23.9" y="30">10uF</text>
<text x="29.2" y="31.8">C0402</text>
<text x="30" y="30">0.1uF</text>
<text x="39.6" y="30.3">3</text>
<text x="45.6" y="34" transform="rotate(-90 45.6 34)">2</text>
<text x="54.7" y="30.3">4</text>
<text x="61.2" y="34.9">R61</text>
<text x="62.7" y="30.3">R60 NC_30K/1%</text>
<text x="67.3" y="31.8">R0402</text>
<text x="74.9" y="30.3">10uF</text>
<text x="74.9" y="31.8">C0603</text>
<text x="82.5" y="31.8">C0402</text>
<text x="83.3" y="30.3">0.1uF</text>
<text x="135.9" y="35.7">C0603</text>
<text x="137.4" y="30.3">C87</text>
<text x="137.4" y="33.4">10uF</text>
<text x="142" y="35.7">C0402</text>
<text x="144.3" y="30.3">C88</text>
<text x="144.3" y="33.4">0.1uF</text>
<text x="156.9" y="31.8">3</text>
<text x="163" y="35.5" transform="rotate(-90 163 35.5)">2</text>
<text x="172" y="31.8">4</text>
<text x="178.6" y="31.8">10uF</text>
<text x="178.6" y="33.4">C0603</text>
<text x="186.2" y="33.4">C0402</text>
<text x="186.9" y="31.8">0.1uF</text>
<text x="61.2" y="36.4">NC_12K/1%</text>
<text x="61.2" y="37.9">R0402</text>
<text x="97" y="59.3">VCC_+1.8V</text>
<text x="111.7" y="59">IOVDD</text>
<text x="21.8" y="60.2">AVDD</text>
<text x="67.5" y="60.5">DVDD</text>
<text x="115.3" y="65.4">C98</text>
<text x="123.7" y="65.4">C100</text>
<text x="24.6" y="66.6">C89</text>
<text x="24.6" y="69.7">10uF</text>
<text x="24.6" y="71.5">C0603</text>
<text x="30.7" y="66.6">C90</text>
<text x="30.7" y="69.7">4.7uF</text>
<text x="30.7" y="71.2">C0402</text>
<text x="36.8" y="66.6">C91</text>
<text x="36.8" y="69.7">0.1uF</text>
<text x="36.8" y="71.2">C0402</text>
<text x="42.9" y="66.6">C92</text>
<text x="42.9" y="69.7">0.1uF</text>
<text x="42.9" y="71.2">C0402</text>
<text x="70.4" y="66.6">C95</text>
<text x="70.4" y="69.7">4.7uF</text>
<text x="70.4" y="71.2">C0402</text>
<text x="76.5" y="66.6">C96</text>
<text x="76.5" y="69.7">0.1uF</text>
<text x="76.5" y="71.2">C0402</text>
<text x="82.5" y="66.6">C97</text>
<text x="82.5" y="69.7">0.1uF</text>
<text x="82.5" y="71.2">C0402</text>
<text x="114.6" y="70.2">C0402</text>
<text x="115.3" y="68.4">0.1uF</text>
<text x="123.7" y="68.4">0.1uF</text>
<text x="123.7" y="69.9">C0402</text>
<text x="55.3" y="81.8">AVDD</text>
<text x="62.9" y="81.8">IOVDD</text>
<text x="69" y="81.8">DVDD</text>
<text x="52.1" y="89.8">U13</text>
<text x="57.8" y="89" transform="rotate(-90 57.8 89)">A7</text>
<text x="59.4" y="89" transform="rotate(-90 59.4 89)">A1</text>
<text x="60.9" y="89" transform="rotate(-90 60.9 89)">C7</text>
<text x="65.4" y="89" transform="rotate(-90 65.4 89)">E2</text>
<text x="67" y="89" transform="rotate(-90 67 89)">D4</text>
<text x="71.5" y="89" transform="rotate(-90 71.5 89)">B5</text>
<text x="73.1" y="89" transform="rotate(-90 73.1 89)">C1</text>
<text x="74.6" y="89" transform="rotate(-90 74.6 89)">D6</text>
<text x="21.8" y="94">IOVDD</text>
<text x="38.7" y="94.3">INCK</text>
<text x="49.3" y="94.3">C2</text>
<text x="83.6" y="95.8">E4</text>
<text x="90.5" y="95.6">CAM_RX0_CLKN</text>
<text x="26.2" y="102">4.7K</text>
<text x="27.1" y="100.4">R63</text>
<text x="35.6" y="97.2">CAM_I2C2_SDA</text>
<text x="35.6" y="98.7">CAM_I2C2_SCL</text>
<text x="49.4" y="98.9">A3</text>
<text x="49.4" y="97.3">B3</text>
<text x="83.6" y="97.3">F4</text>
<text x="83.6" y="100.4">E5</text>
<text x="83.6" y="98.9">F5</text>
<text x="83.6" y="101.9">E3</text>
<text x="90.5" y="97.2">CAM_RX0_CLKP</text>
<text x="90.5" y="98.7">CAM_RX0_0N</text>
<text x="90.5" y="100.2">CAM_RX0_0P</text>
<text x="90.5" y="101.7">CAM_RX0_1N</text>
<text x="126.4" y="100.4">1</text>
<text x="141.5" y="100.4">2</text>
<text x="26.9" y="103.5">R0402</text>
<text x="38.7" y="103.3">CAM_RST0</text>
<text x="38.7" y="105">PWRDOWN</text>
<text x="49.3" y="103.4">C4</text>
<text x="49.4" y="105">A4</text>
<text x="49.4" y="106.5">B6</text>
<text x="83.6" y="106.5">D1</text>
<text x="83.6" y="103.4">F3</text>
<text x="90.2" y="106.5">R64</text>
<text x="90.5" y="103.3">CAM_RX0_1P</text>
<text x="94.7" y="106.5">NC/0R</text>
<text x="128.3" y="105">U14</text>
<text x="128.3" y="106.5">Holder_A02_037_026</text>
<text x="49.3" y="111.1">C6</text>
<text x="49.4" y="108">B2</text>
<text x="49.4" y="112.6">E7</text>
<text x="83.6" y="109.5">F1</text>
<text x="83.6" y="108">E1</text>
<text x="83.6" y="111.1">F2</text>
<text x="83.6" y="112.6">D3</text>
<text x="90.5" y="110.9">CAM_RX0_4N</text>
<text x="90.5" y="112.4">CAM_RX0_4P</text>
<text x="90.5" y="113.9">CAM_RX0_3N</text>
<text x="94.7" y="108">R0402</text>
<text x="128.3" y="108.5">LENS_IR_24D0X17_20D0</text>
<text x="32.3" y="118.7">C102</text>
<text x="36.8" y="118.7">C103</text>
<text x="41.4" y="118.7">C104</text>
<text x="46" y="118.7">C105</text>
<text x="49.3" y="117.2">D7</text>
<text x="49.4" y="115.6">A6</text>
<text x="49.4" y="114.1">F7</text>
<text x="83.6" y="114.1">D5</text>
<text x="83.6" y="115.6">C5</text>
<text x="83.6" y="117.2">A2</text>
<text x="90.5" y="115.5">CAM_RX0_3P</text>
<text x="133" y="116.9">IOVDD</text>
<text x="194.1" y="116.9">P5V_IN</text>
<text x="32.3" y="121.8">2.2uF</text>
<text x="32.3" y="123.3">C0402</text>
<text x="36.8" y="121.8">2.2uF</text>
<text x="36.8" y="123.3">C0402</text>
<text x="41.4" y="121.8">2.2uF</text>
<text x="41.4" y="123.3">C0402</text>
<text x="46" y="121.8">2.2uF</text>
<text x="46" y="123.3">C0402</text>
<text x="60.9" y="124.8" transform="rotate(-90 60.9 124.8)">A5</text>
<text x="62.4" y="124.8" transform="rotate(-90 62.4 124.8)">B1</text>
<text x="63.9" y="124.8" transform="rotate(-90 63.9 124.8)">B7</text>
<text x="68.5" y="124.9" transform="rotate(-90 68.5 124.9)">C3</text>
<text x="70" y="124.7" transform="rotate(-90 70 124.7)">F6</text>
<text x="71.5" y="124.9" transform="rotate(-90 71.5 124.9)">D2</text>
<text x="73.1" y="124.8" transform="rotate(-90 73.1 124.8)">E6</text>
<text x="74.9" y="123.3">SC200AI/GC4653</text>
<text x="74.9" y="124.8">CSP41_4D438X5D896_0D65_0D73</text>
<text x="135.9" y="124.8">R65</text>
<text x="142" y="124.8">R66</text>
<text x="182.7" y="124.2">U15</text>
<text x="184.3" y="124.1" transform="rotate(-90 184.3 124.1)">1</text>
<text x="195.3" y="123.3">C106</text>
<text x="135.9" y="129.4">4.7K</text>
<text x="135.9" y="130.9">R0402</text>
<text x="142" y="129.4">4.7K</text>
<text x="142" y="130.9">R0402</text>
<text x="179.8" y="129.3">6</text>
<text x="191.8" y="127.8">3</text>
<text x="191.8" y="129.3">7</text>
<text x="195.3" y="126.3">4.7uF</text>
<text x="195.3" y="127.9">C0402</text>
<text x="207.5" y="129.4">1.25-2ALT</text>
<text x="207.5" y="127.9">WF2_3D5X7D0_1D25_SMD_L</text>
<text x="212.1" y="130.9">J7</text>
<text x="117.9" y="133.7">CAM_I2C2_SCL</text>
<text x="117.9" y="135.3">CAM_I2C2_SDA</text>
<text x="168.2" y="135.3">IRCUT_ENB</text>
<text x="168.2" y="133.7">IRCUT_ENA</text>
<text x="179.8" y="135.4">5</text>
<text x="179.8" y="133.9">8</text>
<text x="191.8" y="135.4">2</text>
<text x="191.8" y="133.9">4</text>
<text x="203.7" y="134">C108</text>
<text x="203.7" y="137">NC_0.1uF</text>
<text x="210.3" y="133.9">1</text>
<text x="210.3" y="135.4">2</text>
<text x="216.2" y="133.9">3</text>
<text x="216.2" y="135.4">4</text>
<text x="181.6" y="141.1">SOP8_4D4X5D0_1D27</text>
<text x="182.8" y="139.1">MX6208</text>
<text x="202.9" y="138.5">C0402</text>
<text x="21.9" y="146.1">INCK</text>
<text x="36.8" y="146.1">R67</text>
<text x="42.9" y="147.7">R0402</text>
<text x="43.7" y="146.1">33R</text>
<text x="58.5" y="145.9">CAM_MCLK0</text>
<text x="102.4" y="167.4">PAD</text>
<text x="114.6" y="167.4">SC200AI</text>
<text x="123.7" y="167.4">SC3335</text>
<text x="132.8" y="167.4">SC500AI</text>
<text x="142" y="167.4">GC2063</text>
<text x="149.6" y="167.4">GC4653</text>
<text x="102.4" y="170.4">A6</text>
<text x="102.4" y="173.5">D1</text>
<text x="106.9" y="170.4">C104</text>
<text x="106.9" y="173.5">R64</text>
<text x="116.1" y="170.4">NC</text>
<text x="116.1" y="173.5">NC</text>
<text x="125.2" y="170.4">NC</text>
<text x="125.2" y="173.5">NC</text>
<text x="134.4" y="170.4">NC</text>
<text x="134.4" y="173.5">0R</text>
<text x="142" y="170.4">2.2uF</text>
<text x="142" y="173.5">NC</text>
<text x="149.6" y="170.4">NC</text>
<text x="149.6" y="173.5">NC</text>
<text x="102.4" y="176.5">D7</text>
<text x="106.9" y="176.5">C105</text>
<text x="106.9" y="179.6">MIPI</text>
<text x="116.1" y="176.5">NC</text>
<text x="116.1" y="179.6">2Lan</text>
<text x="125.2" y="176.5">NC</text>
<text x="125.2" y="179.6">2Lan</text>
<text x="134.4" y="176.5">2.2uF</text>
<text x="134.4" y="179.6">4Lan</text>
<text x="142" y="176.5">2.2uF</text>
<text x="142" y="179.6">2Lan</text>
<text x="149.6" y="176.5">2.2uF</text>
<text x="149.6" y="179.6">2Lan</text>
<text x="181.6" y="190.3">Title</text>
<text x="181.6" y="194.9">Size</text>
<text x="187.7" y="194.9">Document Number</text>
<text x="231.9" y="194.9">Rev</text>
<text x="231.9" y="198">1.0.0</text>
<text x="181.6" y="199.5">Date:</text>
<text x="187.7" y="199.5">Monday, September 19, 2022</text>
<text x="212.1" y="199.5">Sheet</text>
<text x="219.7" y="199.5">10</text>
<text x="224.3" y="199.5">of</text>
<text x="228.9" y="199.5">10</text>
</g>
<g font-size="1.4" fill="#00c">
<text x="42.2" y="25.2">IN</text>
<text x="50" y="25.2">OUT</text>
<text x="159.5" y="26.7">VIN</text>
<text x="166.5" y="26.7">VOUT</text>
<text x="42.2" y="31.3">EN</text>
<text x="46.6" y="31.4" transform="rotate(-90 46.6 31.4)">GND</text>
<text x="47.8" y="31.3">SNS/NC</text>
<text x="159.5" y="32.8">EN</text>
<text x="164" y="32.9" transform="rotate(-90 164 32.9)">GND</text>
<text x="168.2" y="32.8">NC</text>
<text x="52.8" y="95.3">EXTCLK</text>
<text x="58.8" y="94.5" transform="rotate(-90 58.8 94.5)">AVDD</text>
<text x="60.3" y="94.5" transform="rotate(-90 60.3 94.5)">AVDD</text>
<text x="61.8" y="94.5" transform="rotate(-90 61.8 94.5)">AVDD</text>
<text x="66.4" y="95.7" transform="rotate(-90 66.4 95.7)">DOVDD</text>
<text x="67.9" y="95.7" transform="rotate(-90 67.9 95.7)">DOVDD</text>
<text x="72.5" y="94.6" transform="rotate(-90 72.5 94.6)">DVDD</text>
<text x="74" y="94.6" transform="rotate(-90 74 94.6)">DVDD</text>
<text x="75.6" y="94.6" transform="rotate(-90 75.6 94.6)">DVDD</text>
<text x="52.8" y="99.8">SCL</text>
<text x="52.8" y="98.3">SDA</text>
<text x="74.9" y="98.3">PCLK/MCP</text>
<text x="75.8" y="99.8">D8/MDN0</text>
<text x="75.9" y="101.4">D9/MDP0</text>
<text x="76.6" y="96.8">D7/MCN</text>
<text x="129" y="101.4">1</text>
<text x="138.9" y="101.4">2</text>
<text x="52.8" y="104.4">XSHUTDN</text>
<text x="52.8" y="105.9">PWDNB</text>
<text x="52.8" y="107.5">EFSYNC</text>
<text x="75.8" y="102.9">D5/MDN1</text>
<text x="75.9" y="104.4">D6/MDP1</text>
<text x="80.1" y="107.5">D0</text>
<text x="52.8" y="109">FSYNC</text>
<text x="52.8" y="112">NC1</text>
<text x="52.8" y="113.6">VREFH</text>
<text x="80.1" y="110.5">D2</text>
<text x="80.1" y="109">D1</text>
<text x="80.1" y="112">D3</text>
<text x="80.1" y="113.6">D4</text>
<text x="52.8" y="115.1">VREFN</text>
<text x="52.8" y="116.6">NC2</text>
<text x="52.8" y="118.1">NC3</text>
<text x="78.3" y="118.1">LREF</text>
<text x="79.3" y="115.1">D10</text>
<text x="79.3" y="116.6">D11</text>
<text x="61.8" y="121.3" transform="rotate(-90 61.8 121.3)">SID</text>
<text x="63.4" y="121.3" transform="rotate(-90 63.4 121.3)">AGND</text>
<text x="64.9" y="121.3" transform="rotate(-90 64.9 121.3)">AGND</text>
<text x="69.5" y="121.3" transform="rotate(-90 69.5 121.3)">DGND</text>
<text x="71" y="121.3" transform="rotate(-90 71 121.3)">DGND</text>
<text x="72.5" y="121.3" transform="rotate(-90 72.5 121.3)">DGND</text>
<text x="74" y="121.3" transform="rotate(-90 74 121.3)">DGND</text>
<text x="182.4" y="130.3">NC</text>
<text x="185.3" y="128.1" transform="rotate(-90 185.3 128.1)">Vcc</text>
<text x="186.2" y="128.8">GND1</text>
<text x="186.2" y="130.3">GND2</text>
<text x="182.4" y="136.4">Bin</text>
<text x="182.4" y="134.9">Ain</text>
<text x="187.2" y="136.4">Bout</text>
<text x="187.2" y="134.9">Aout</text>
</g>
<g font-size="1.4" fill="#f00">
<text x="206" y="64.4">CAM_RX0_4N</text>
<text x="206" y="66">CAM_RX0_4P</text>
<text x="217.9" y="66">[4]</text>
<text x="218" y="64.4">[4]</text>
<text x="206" y="67.5">CAM_RX0_3N</text>
<text x="206" y="69">CAM_RX0_3P</text>
<text x="206" y="70.5">CAM_RX0_CLKN</text>
<text x="217.9" y="69">[4]</text>
<text x="218" y="67.5">[4]</text>
<text x="220" y="70.5">[4]</text>
<text x="206" y="72.1">CAM_RX0_CLKP</text>
<text x="206" y="73.6">CAM_RX0_1N</text>
<text x="206" y="75.1">CAM_RX0_1P</text>
<text x="206" y="76.6">CAM_RX0_0N</text>
<text x="217.9" y="75.1">[4]</text>
<text x="218" y="73.6">[4]</text>
<text x="218" y="76.6">[4]</text>
<text x="219.9" y="72.1">[4]</text>
<text x="206" y="82.7">CAM_MCLK0</text>
<text x="206" y="78.2">CAM_RX0_0P</text>
<text x="217.4" y="82.7">[4]</text>
<text x="217.9" y="78.2">[4]</text>
<text x="206" y="84.3">CAM_RST0</text>
<text x="206" y="85.8">CAM_I2C2_SCL</text>
<text x="206" y="87.3">CAM_I2C2_SDA</text>
<text x="216.4" y="84.3">[4]</text>
<text x="219.4" y="85.8">[4]</text>
<text x="219.5" y="87.3">[4]</text>
<text x="206" y="90.4">IRCUT_ENA</text>
<text x="206" y="91.9">IRCUT_ENB</text>
<text x="217.1" y="90.4">[4]</text>
<text x="217.1" y="91.9">[4]</text>
</g>
<g font-size="1.1">
<text x="30.7" y="7.4">5</text>
<text x="76.5" y="7.4">4</text>
<text x="122.2" y="7.4">3</text>
<text x="167.9" y="7.4">2</text>
<text x="213.6" y="7.4">1</text>
<text x="6.7" y="32.7">D</text>
<text x="236.9" y="32.7">D</text>
<text x="6.7" y="80.7">C</text>
<text x="236.9" y="80.7">C</text>
<text x="6.7" y="128.7">B</text>
<text x="236.9" y="128.7">B</text>
<text x="6.7" y="176.8">A</text>
<text x="236.9" y="176.8">A</text>
<text x="30.7" y="200.9">5</text>
<text x="76.5" y="200.9">4</text>
<text x="122.2" y="200.9">3</text>
<text x="167.9" y="200.9">2</text>
<text x="213.6" y="200.9">1</text>
</g>
</svg>
